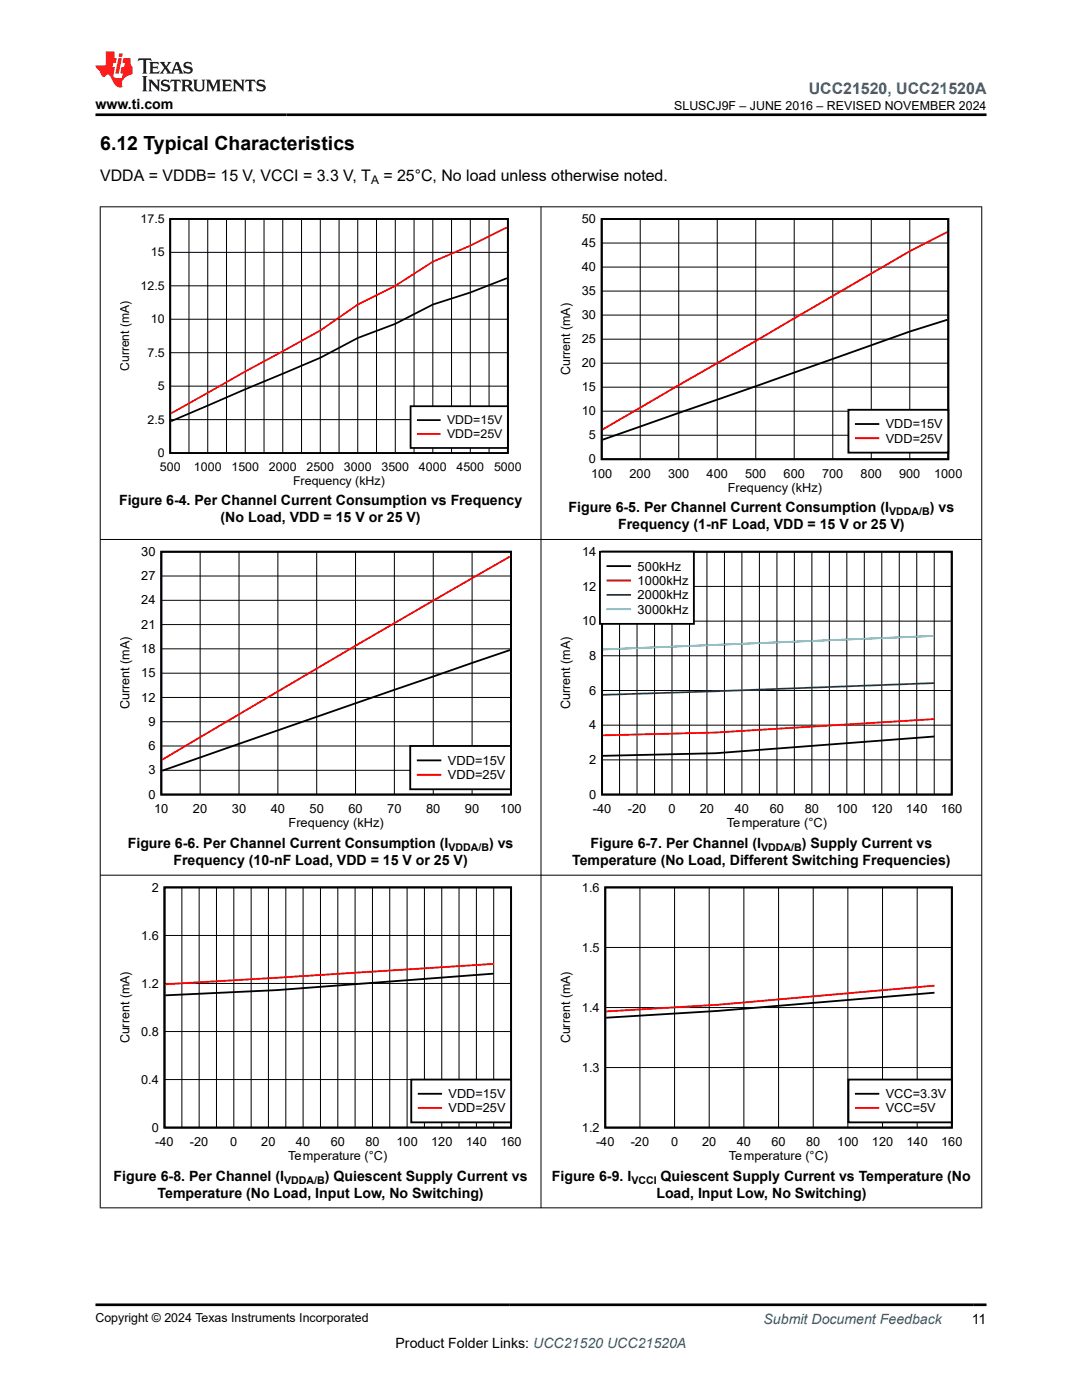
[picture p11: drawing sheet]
<svg xmlns="http://www.w3.org/2000/svg" width="216mm" height="279mm" viewBox="0 0 216 279" stroke-linecap="round" stroke-linejoin="round" font-family="sans-serif">
<path d="M34 43.7h67.3v46.7h-67.3zM101.2 55.5l-7.4 2.9-7.4 2.4-7.5 3.8-7.5 2.9-7.5 3.9-29.8 12.7" fill="none" stroke="#000" stroke-width=".35"/>
<g fill="none" stroke="#000" stroke-width=".2">
<path d="M34 57h67.3M34 50.4h67.3M37.7 43.7v46.7M41.5 43.7v46.7M45.2 43.7v46.7M48.9 43.7v46.7M52.7 43.7v46.7M56.4 43.7v46.7M60.2 43.7v46.7M63.9 43.7v46.7M67.7 43.7v46.7M71.4 43.7v46.7"/>
<path d="M75.1 43.7v46.7M78.9 43.7v46.7M82.6 43.7v46.7M86.4 43.7v46.7M90.1 43.7v46.7M93.8 43.7v46.7M97.6 43.7v46.7M34 77.1h67.3M34 70.4h67.3M34 63.7h67.3M34 83.7h67.3"/>
</g>
<path d="M101.2 45.4l-7.4 3.6-7.4 3.2-7.5 4.8-7.5 3.8-7.5 5.2-15 8.1-14.8 8.4" fill="none" stroke="#f00" stroke-width=".35"/>
<path d="M81.9 81.1h19.4v8.3h-19.4z" fill-rule="evenodd" fill="#fff"/>
<path d="M81.9 81.1h19.4v8.3h-19.4zM83.4 83.8h4.3" fill="none" stroke="#000" stroke-width=".35"/>
<path d="M83.4 86.6h4.3" fill="none" stroke="#f00" stroke-width=".35"/>
<path d="M120.1 43.7h69.1v48h-69.1zM189 63.8l-7.5 2.4-61.3 21.6" fill="none" stroke="#000" stroke-width=".37"/>
<g fill="none" stroke="#000" stroke-width=".2">
<path d="M120.1 58.1h69.1M120.1 53.3h69.1M120.1 48.5h69.1M127.8 43.7v48M135.4 43.7v48M143.1 43.7v48M150.8 43.7v48M158.5 43.7v48M166.2 43.7v48M173.9 43.7v48M181.5 43.7v48M120.1 77.3h69.1"/>
<path d="M120.1 72.5h69.1M120.1 67.7h69.1M120.1 62.9h69.1M120.1 86.9h69.1M120.1 82.1h69.1"/>
</g>
<path d="M189 46.3l-7.5 3.8-61.3 35.6" fill="none" stroke="#f00" stroke-width=".37"/>
<path d="M169.3 81.8h19.9v8.5h-19.9z" fill-rule="evenodd" fill="#fff"/>
<path d="M169.3 81.8h19.9v8.5h-19.9zM170.8 84.6h4.5M32.2 110.1h69.8v48.5h-69.8zM101.8 129.7l-69.4 24.1" fill="none" stroke="#000" stroke-width=".37"/>
<path d="M170.8 87.5h4.5M101.8 111.1l-30.9 17.8-38.5 22.7" fill="none" stroke="#f00" stroke-width=".37"/>
<g fill="none" stroke="#000" stroke-width=".2">
<path d="M32.2 119.8h69.8M32.2 115h69.8M39.9 110.1v48.5M47.7 110.1v48.5M55.4 110.1v48.5M63.2 110.1v48.5M70.9 110.1v48.5M78.7 110.1v48.5M86.5 110.1v48.5M94.2 110.1v48.5M32.2 139.2h69.8M32.2 134.4h69.8"/>
<path d="M32.2 129.5h69.8M32.2 124.6h69.8M32.2 153.7h69.8M32.2 148.9h69.8M32.2 144h69.8"/>
</g>
<path d="M81.9 148.9h20.1v8.6h-20.1z" fill-rule="evenodd" fill="#fff"/>
<path d="M120.1 110.1h69.8v48.5h-69.8zM81.9 148.9h20.1v8.6h-20.1zM83.4 151.7h4.5M186.4 147l-43.6 3.3-22.5 .5" fill="none" stroke="#000" stroke-width=".37"/>
<path d="M83.4 154.6h4.5M186.4 143.5l-43.6 2.7-22.5 .6" fill="none" stroke="#f00" stroke-width=".37"/>
<g fill="none" stroke="#000" stroke-width=".2">
<path d="M120.1 117h69.8M123.6 110.1v48.5M127.1 110.1v48.5M130.6 110.1v48.5M134.1 110.1v48.5M137.6 110.1v48.5M141.1 110.1v48.5M144.6 110.1v48.5M148 110.1v48.5M151.5 110.1v48.5M155 110.1v48.5M158.5 110.1v48.5"/>
<path d="M162 110.1v48.5M165.5 110.1v48.5M169 110.1v48.5M172.5 110.1v48.5M176 110.1v48.5M179.4 110.1v48.5M182.9 110.1v48.5M186.4 110.1v48.5M120.1 137.8h69.8M120.1 130.9h69.8M120.1 124h69.8M120.1 151.7h69.8"/>
<path d="M120.1 144.7h69.8"/>
</g>
<path d="M186.4 136.3l-66.1 2.4" fill="none" stroke="#156" stroke-width=".37"/>
<path d="M186.4 126.9l-66.1 2.7" fill="none" stroke="#0bc" stroke-width=".37"/>
<path d="M119.7 110.1h18.8v14.4h-18.8z" fill-rule="evenodd" fill="#fff"/>
<path d="M119.7 110.1h18.8v14.4h-18.8zM121.2 113h4.5M32.8 177.1h69.2v47.9h-69.2zM98.5 194.3l-43.2 3.3-22.3 1" fill="none" stroke="#000" stroke-width=".37"/>
<path d="M121.2 115.9h4.5M98.5 192.4l-65.5 4" fill="none" stroke="#f00" stroke-width=".37"/>
<path d="M121.2 118.7h4.5" fill="none" stroke="#156" stroke-width=".37"/>
<path d="M121.2 121.6h4.5" fill="none" stroke="#0bc" stroke-width=".37"/>
<g fill="none" stroke="#000" stroke-width=".2">
<path d="M36.3 177.1v47.9M39.7 177.1v47.9M43.2 177.1v47.9M46.7 177.1v47.9M50.1 177.1v47.9M53.6 177.1v47.9M57 177.1v47.9M60.5 177.1v47.9M63.9 177.1v47.9M67.4 177.1v47.9M70.9 177.1v47.9M74.3 177.1v47.9"/>
<path d="M77.8 177.1v47.9M81.2 177.1v47.9M84.7 177.1v47.9M88.1 177.1v47.9M91.6 177.1v47.9M95.1 177.1v47.9M98.5 177.1v47.9M32.8 196.3h69.2M32.8 186.7h69.2M32.8 215.4h69.2M32.8 205.9h69.2"/>
</g>
<path d="M82.1 215.4h19.9v8.6h-19.9z" fill-rule="evenodd" fill="#fff"/>
<path d="M120.8 177.1h69.1v47.9h-69.1zM186.5 198.1l-43.2 3.6-22.4 1.4M82.1 215.4h19.9v8.6h-19.9zM83.5 218.3h4.5" fill="none" stroke="#000" stroke-width=".37"/>
<path d="M186.5 196.7l-43.2 3.8-22.4 1.4M83.5 221.1h4.5" fill="none" stroke="#f00" stroke-width=".37"/>
<path d="M127.7 177.1v47.9M134.6 177.1v47.9M141.5 177.1v47.9M148.4 177.1v47.9M155.4 177.1v47.9M162.3 177.1v47.9M169.2 177.1v47.9M176.1 177.1v47.9M183 177.1v47.9M120.8 189.1h69.1M120.8 213.1h69.1M120.8 201.1h69.1" fill="none" stroke="#000" stroke-width=".2"/>
<path d="M169.3 215.4h20.6v8.6h-20.6z" fill-rule="evenodd" fill="#fff"/>
<path d="M169.3 215.4h20.6v8.6h-20.6zM170.8 218.3h4.5" fill="none" stroke="#000" stroke-width=".37"/>
<path d="M170.8 221.1h4.5" fill="none" stroke="#f00" stroke-width=".37"/>
<path d="M19.9 41.3h176.1M20 41.2v199.9M107.9 41.2v199.9M195.9 41.2v199.9M19.9 107.7h176.1M19.9 174.7h176.1M19.9 241.1h176.1" fill="none" stroke="#000" stroke-width=".2"/>
<path d="M27.7 11.6l-.2 .6 .5-.2h.6v.1v2.2l-.2 .4h1l-.2-.4v-2.2v-.1h.5l.5 .2-.1-.6zM29.8 12.4l.2 .3v1.6l-.2 .4h1.9l.1-.6a1.08 1.08 0 0 1-1.3 .2v-.7h.6l.4 .2v-.7l-.4 .2h-.6v-.5l.2-.2a1 1 0 0 1 1 .3l-.1-.5zM31.8 12.4l1 1.1-1 1.2h.9l-.2-.2 .4-.8 .5 .8-.2 .2h1.6l-.2-.2 .1-.5h1l.1 .5-.1 .2h.9l-.2-.4-.8-1.9h-.5l-1 2.1-.8-1.1 .9-1h-.8l.2 .2-.5 .6-.3-.6 .1-.2zM35.2 12.8l.4 1h-.8zM36.8 12.5a.65 .65 0 0 0-.2 .7 .65 .65 0 0 0 .6 .5l.7 .1 .1 .3a.79 .79 0 0 1-.7 .4 .79 .79 0 0 1-.7-.5l.1 .7 .2-.1a.93 .93 0 0 0 1.1 0 .93 .93 0 0 0 .4-.9 1.46 1.46 0 0 0-1.2-.6l-.1-.3a1.09 1.09 0 0 1 1.2 .2l-.2-.6-.1 .1-.6-.2zM28.4 15.2l.2 .4v2.2l-.2 .4h1l-.2-.4v-2.2l.2-.4zM29.6 15.9l.2 .4v1.5l-.2 .4h.8l-.3-.4v-1.3l1.7 1.8v-2l.2-.4h-.8l.2 .2 .1 1.1-1.2-1.3zM32.3 16a.65 .65 0 0 0-.2 .8 .65 .65 0 0 0 .7 .4l.6 .2 .1 .2a.79 .79 0 0 1-.7 .4 .79 .79 0 0 1-.7-.5l.1 .7 .2-.1a.93 .93 0 0 0 1.1 .1 .93 .93 0 0 0 .4-1 1.46 1.46 0 0 0-1.2-.5l-.1-.4a1.09 1.09 0 0 1 1.2 .2l-.2-.6-.1 .1-.6-.1zM34.1 15.9l-.1 .6a.63 .63 0 0 1 .7-.3l.1 1.6-.3 .4h1l-.2-.4v-1.6a.66 .66 0 0 1 .8 .3l-.1-.6zM36.2 15.9l.2 .4v1.5l-.2 .4h.9l-.2-.2v-.7h.5l.1 .2a.79 .79 0 0 0 1.2 .6l-1-.9a.61 .61 0 0 0 .6-.6 .61 .61 0 0 0-.5-.7zM36.9 16.2h.2a.47 .47 0 0 1 .5 .1 .47 .47 0 0 1 .1 .5l-.2 .1-.6 .1zM38.5 15.9l.2 .2a2.27 2.27 0 0 0 .4 2 1.04 1.04 0 0 0 1.7-.7v-1.3l.2-.2h-.8l.2 .4v1.1a.6 .6 0 0 1-.6 .6 .6 .6 0 0 1-.6-.6v-1.1l.3-.4zM41.1 15.9l.2 .4v1.5l-.2 .4h.7l-.2-.4v-1.4l.9 1.9 .8-1.9v1.4l-.2 .4h1l-.3-.4v-1.5l.3-.4h-.8l-.7 1.5-.7-1.5zM44.3 15.9l.2 .4v1.5l-.2 .4h1.9l.1-.6a1.09 1.09 0 0 1-1.3 .2v-.7h.6l.4 .2v-.6l-.4 .2h-.6v-.6l.2-.1a1.01 1.01 0 0 1 1 .3l-.1-.6zM46.4 15.9l.3 .4v1.5l-.3 .4h.8l-.2-.4v-1.3l1.6 1.8v-2l.2-.4h-.7l.2 .2v1.1l-1.2-1.3zM49 15.9l-.1 .6a.63 .63 0 0 1 .8-.3v1.6l-.3 .4h1l-.2-.4v-1.6a.66 .66 0 0 1 .8 .3l-.1-.6zM51.4 16a.65 .65 0 0 0-.2 .8 .65 .65 0 0 0 .6 .4l.6 .2 .2 .2a.79 .79 0 0 1-.8 .4 .79 .79 0 0 1-.6-.5l.1 .7 .2-.1a.93 .93 0 0 0 1 .1 .93 .93 0 0 0 .5-1 1.46 1.46 0 0 0-1.3-.5l-.1-.4a1.09 1.09 0 0 1 1.3 .2l-.2-.6-.2 .1-.5-.1z" fill="#231f20"/>
<path d="M21.1 10.3v2.7h-2.1l.1 .4 .9 1a.95 .95 0 0 0 .9 .9 .59 .59 0 0 1 .6-.4 .59 .59 0 0 1 .5 .3l.4 .8a1.59 1.59 0 0 0 2.1 1.4 1.61 1.61 0 0 1 1-2.3l1-.3-.1-1.5a1.59 1.59 0 0 1-.4-1.7h-1.4l-.2 .9h.5l-.1 .9h-.5l-.2 .9v.3l.4 .1-.2 .9h-.6a.73 .73 0 0 1-1.1-.7l.3-1.5h-.5l.2-.9h.5l.2-.9h-.5v-1.3zM23.6 11.6l-.6 3.1h.7l.6-3.1zM23.8 10.7l-.1 .6h.7l.1-.6z" fill="#ed1c24"/>
<path d="M19 22.9h177.8M19 260.4h177.8" fill="none" stroke="#000" stroke-width=".53"/>
<text font-size="3.9" x="20" y="29.9">6.12 Typical Characteristics</text>
<text font-size="3.2" fill="#00f" x="161.4" y="18.7">UCC21520, UCC21520A</text>
<g font-size="3.2">
<text x="20" y="36.1">VDDA = VDDB= 15 V, VCCI = 3.3 V, T</text>
<text x="76.5" y="36.1">= 25°C, No load unless otherwise noted.</text>
</g>
<g font-size="2.8">
<text x="19" y="21.8">www.ti.com</text>
<text x="23.8" y="100.9">Figure 6-4. Per Channel Current Consumption vs Frequency</text>
<text x="44" y="104.3">(No Load, VDD = 15 V or 25 V)</text>
<text x="113.4" y="102.3">Figure 6-5. Per Channel Current Consumption (I</text>
<text x="123.3" y="105.7">Frequency (1-nF Load, VDD = 15 V or 25 V)</text>
<text x="185.5" y="102.3">) vs</text>
<text x="25.5" y="169.3">Figure 6-6. Per Channel Current Consumption (I</text>
<text x="34.6" y="172.7">Frequency (10-nF Load, VDD = 15 V or 25 V)</text>
<text x="97.6" y="169.3">) vs</text>
<text x="114.2" y="172.7">Temperature (No Load, Different Switching Frequencies)</text>
<text x="117.8" y="169.3">Figure 6-7. Per Channel (I</text>
<text x="160" y="169.3">) Supply Current vs</text>
<text x="22.7" y="235.7">Figure 6-8. Per Channel (I</text>
<text x="31.4" y="239.1">Temperature (No Load, Input Low, No Switching)</text>
<text x="64.8" y="235.7">) Quiescent Supply Current vs</text>
<text x="110.1" y="235.7">Figure 6-9. I</text>
<text x="131" y="239.1">Load, Input Low, No Switching)</text>
<text x="131.8" y="235.7">Quiescent Supply Current vs Temperature (No</text>
<text x="78.9" y="269">Product Folder Links: UCC21520 UCC21520A</text>
<text x="193.9" y="264.2">11</text>
</g>
<text font-size="2.8" fill="#00f" x="152.4" y="264.2">Submit Document Feedback</text>
<g font-size="2.6">
<text x="25.8" y="141.6" transform="rotate(-90 25.8 141.6)">Current (mA)</text>
<text x="113.8" y="141.6" transform="rotate(-90 113.8 141.6)">Current (mA)</text>
</g>
<g font-size="2.5">
<text x="134.5" y="21.9">SLUSCJ9F – JUNE 2016 – REVISED NOVEMBER 2024</text>
<text x="116.1" y="44.5">50</text>
<text x="116.1" y="49.3">45</text>
<text x="116.1" y="58.9">35</text>
<text x="116.1" y="54.1">40</text>
<text x="116.1" y="63.7">30</text>
<text x="116.1" y="68.5">25</text>
<text x="25.8" y="74" transform="rotate(-90 25.8 74)">Current (mA)</text>
<text x="113.8" y="74.8" transform="rotate(-90 113.8 74.8)">Current (mA)</text>
<text x="116.1" y="73.3">20</text>
<text x="116.1" y="82.9">10</text>
<text x="116.1" y="78.1">15</text>
<text x="117.5" y="87.7">5</text>
<text x="176.8" y="85.5">VDD</text>
<text x="176.8" y="88.3">VDD</text>
<text x="182.1" y="85.5">=15V</text>
<text x="182.1" y="88.3">=25V</text>
<text x="117.5" y="92.5">0</text>
<text x="117.9" y="95.3">100</text>
<text x="125.6" y="95.3">200</text>
<text x="133.3" y="95.3">300</text>
<text x="141" y="95.3">400</text>
<text x="148.7" y="95.3">500</text>
<text x="156.4" y="95.3">600</text>
<text x="164" y="95.3">700</text>
<text x="171.7" y="95.3">800</text>
<text x="179.4" y="95.3">900</text>
<text x="186.4" y="95.3">1000</text>
<text x="145.2" y="98.1">Frequency (kHz)</text>
<text x="28.2" y="110.9">30</text>
<text x="116.1" y="110.9">14</text>
<text x="127.2" y="113.9">500kH</text>
<text x="134.7" y="113.9">z</text>
<text x="28.2" y="115.8">27</text>
<text x="116.1" y="117.9">12</text>
<text x="127.2" y="116.7">1000k</text>
<text x="127.2" y="119.6">2000k</text>
<text x="134.3" y="116.7">Hz</text>
<text x="134.3" y="119.6">Hz</text>
<text x="28.2" y="125.5">21</text>
<text x="28.2" y="120.6">24</text>
<text x="116.1" y="124.8">10</text>
<text x="127.2" y="122.5">3000k</text>
<text x="134.3" y="122.5">Hz</text>
<text x="28.2" y="130.3">18</text>
<text x="117.6" y="131.7">8</text>
<text x="28.2" y="135.2">15</text>
<text x="28.2" y="140">12</text>
<text x="117.6" y="138.6">6</text>
<text x="29.6" y="149.7">6</text>
<text x="29.6" y="144.9">9</text>
<text x="117.6" y="145.6">4</text>
<text x="29.6" y="154.5">3</text>
<text x="89.4" y="152.6">VDD</text>
<text x="89.4" y="155.5">VDD</text>
<text x="94.8" y="152.6">=15V</text>
<text x="94.8" y="155.5">=25V</text>
<text x="117.6" y="152.5">2</text>
<text x="29.6" y="159.4">0</text>
<text x="117.6" y="159.4">0</text>
<text x="30.8" y="162.3">10</text>
<text x="38.5" y="162.3">20</text>
<text x="46.3" y="162.3">30</text>
<text x="54" y="162.3">40</text>
<text x="57.6" y="165.1">Frequency (kHz)</text>
<text x="61.8" y="162.3">50</text>
<text x="69.5" y="162.3">60</text>
<text x="77.3" y="162.3">70</text>
<text x="85" y="162.3">80</text>
<text x="92.8" y="162.3">90</text>
<text x="99.8" y="162.3">100</text>
<text x="118.3" y="162.3">-40</text>
<text x="125.3" y="162.3">-20</text>
<text x="133.4" y="162.3">0</text>
<text x="139.6" y="162.3">20</text>
<text x="145" y="165.1">Temperature (°C)</text>
<text x="146.6" y="162.3">40</text>
<text x="153.6" y="162.3">60</text>
<text x="160.6" y="162.3">80</text>
<text x="166.8" y="162.3">100</text>
<text x="173.8" y="162.3">120</text>
<text x="180.8" y="162.3">140</text>
<text x="187.8" y="162.3">160</text>
<text x="30.3" y="177.9">2</text>
<text x="116.1" y="177.9">1.6</text>
<text x="28.2" y="187.5">1.6</text>
<text x="116.1" y="189.9">1.5</text>
<text x="28.2" y="197.1">1.2</text>
<text x="116.1" y="201.9">1.4</text>
<text x="25.8" y="208.2" transform="rotate(-90 25.8 208.2)">Current (mA)</text>
<text x="28.2" y="206.7">0.8</text>
<text x="113.8" y="208.2" transform="rotate(-90 113.8 208.2)">Current (mA)</text>
<text x="116.1" y="213.9">1.3</text>
<text x="28.2" y="216.3">0.4</text>
<text x="89.5" y="219.2">VDD=15</text>
<text x="99.2" y="219.2">V</text>
<text x="176.8" y="219.2">VCC=</text>
<text x="183.6" y="219.2">3.3V</text>
<text x="30.3" y="225.9">0</text>
<text x="89.5" y="222">VDD=25</text>
<text x="99.2" y="222">V</text>
<text x="116.1" y="225.9">1.2</text>
<text x="176.8" y="222">VCC=</text>
<text x="183.6" y="222">5V</text>
<text x="31" y="228.7">-40</text>
<text x="37.9" y="228.7">-20</text>
<text x="45.9" y="228.7">0</text>
<text x="52.1" y="228.7">20</text>
<text x="57.5" y="231.5">Temperature (°C)</text>
<text x="59.1" y="228.7">40</text>
<text x="66" y="228.7">60</text>
<text x="72.9" y="228.7">80</text>
<text x="79.1" y="228.7">100</text>
<text x="86" y="228.7">120</text>
<text x="92.9" y="228.7">140</text>
<text x="99.8" y="228.7">160</text>
<text x="118.9" y="228.7">-40</text>
<text x="125.9" y="228.7">-20</text>
<text x="133.9" y="228.7">0</text>
<text x="140.1" y="228.7">20</text>
<text x="145.4" y="231.5">Temperature (°C)</text>
<text x="147" y="228.7">40</text>
<text x="153.9" y="228.7">60</text>
<text x="160.9" y="228.7">80</text>
<text x="167.1" y="228.7">100</text>
<text x="174" y="228.7">120</text>
<text x="180.9" y="228.7">140</text>
<text x="187.8" y="228.7">160</text>
<text x="19" y="263.9">Copyright © 2024 Texas Instruments Incorporated</text>
</g>
<g font-size="2.4">
<text x="74" y="36.7">A</text>
<text x="28" y="44.5">17.5</text>
<text x="30.1" y="51.2">15</text>
<text x="28" y="57.8">12.5</text>
<text x="30.1" y="64.5">10</text>
<text x="29.4" y="71.2">7.5</text>
<text x="31.5" y="77.9">5</text>
<text x="29.4" y="84.5">2.5</text>
<text x="89.2" y="84.7">VDD</text>
<text x="89.2" y="87.5">VDD</text>
<text x="94.4" y="84.7">=15V</text>
<text x="94.4" y="87.5">=25V</text>
<text x="31.5" y="91.2">0</text>
<text x="31.9" y="94">500</text>
<text x="38.7" y="94">1000</text>
<text x="46.2" y="94">1500</text>
<text x="53.7" y="94">2000</text>
<text x="61.1" y="94">2500</text>
<text x="68.6" y="94">3000</text>
<text x="76.1" y="94">3500</text>
<text x="83.6" y="94">4000</text>
<text x="91.1" y="94">4500</text>
<text x="98.6" y="94">5000</text>
<text x="58.5" y="96.8">Frequency (kHz)</text>
</g>
<g font-size="2.1">
<text x="177.4" y="102.8">VDDA/B</text>
<text x="89.5" y="169.8">VDDA/B</text>
<text x="151.9" y="169.8">VDDA/B</text>
<text x="56.7" y="236.2">VDDA/B</text>
<text x="126" y="236.2">VCCI</text>
</g>
</svg>
